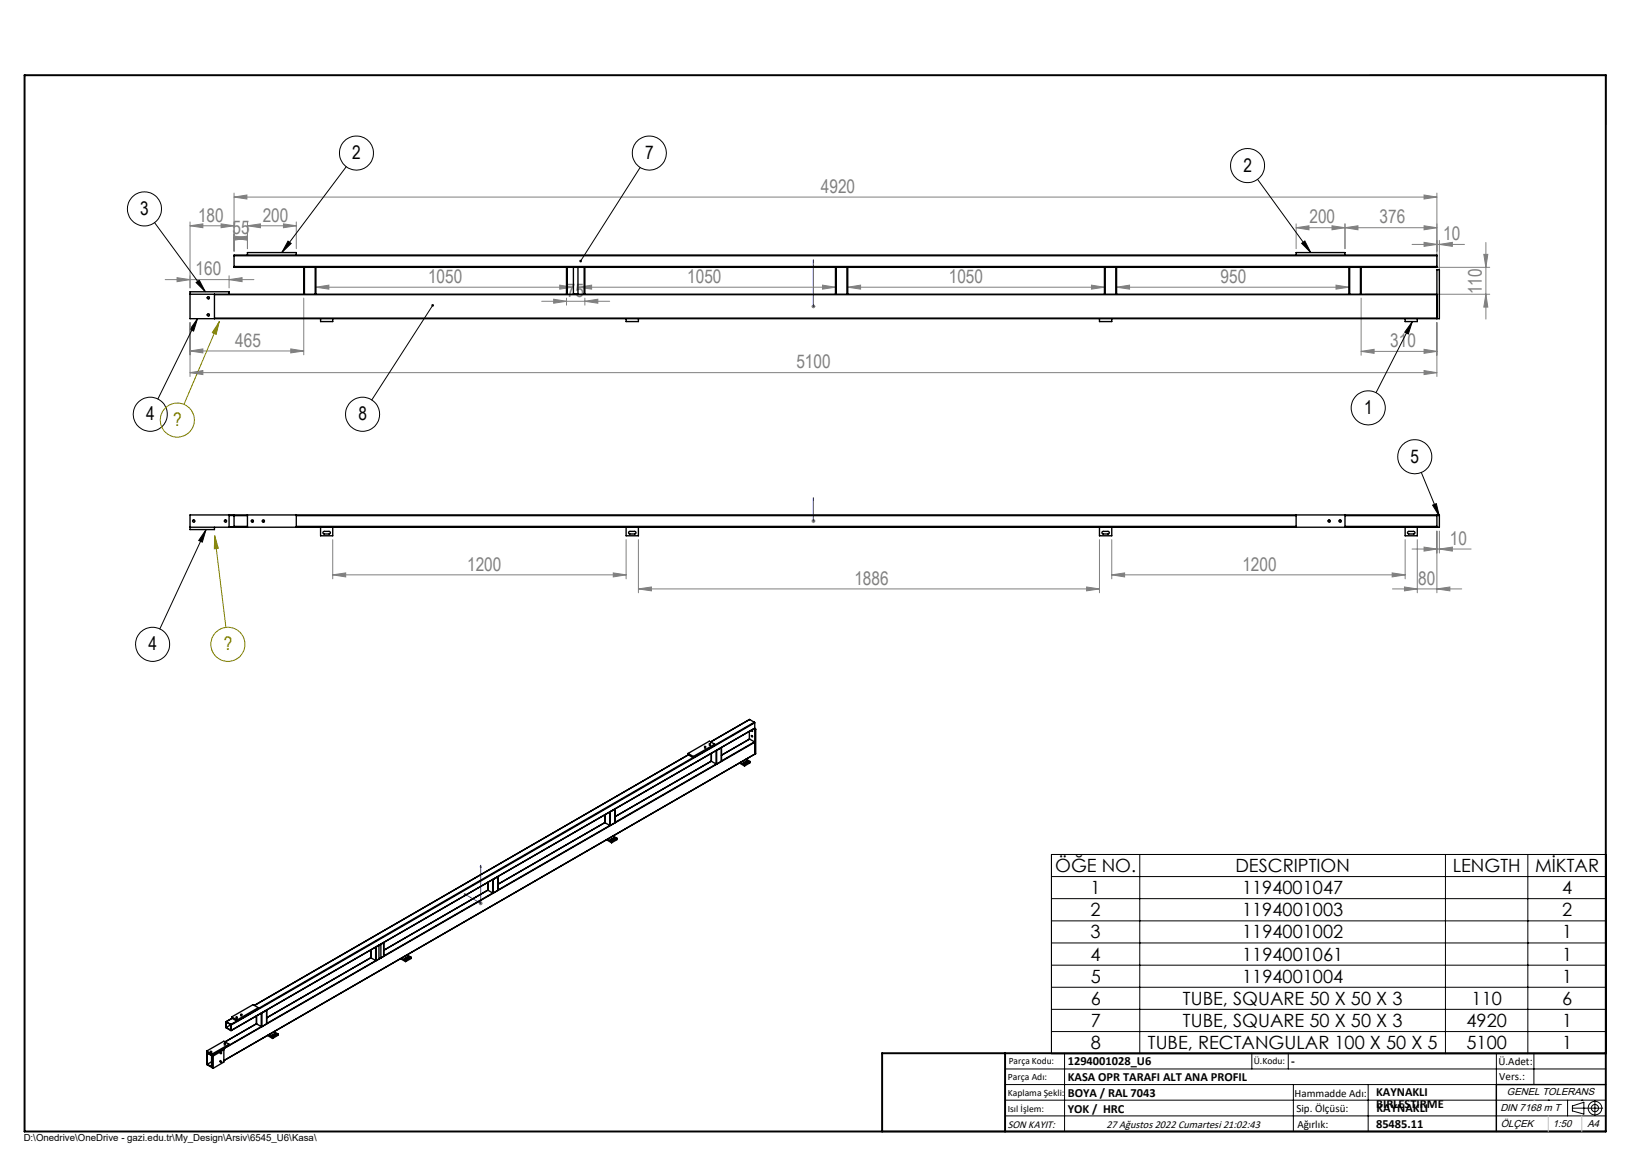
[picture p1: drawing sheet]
<svg xmlns="http://www.w3.org/2000/svg" width="420mm" height="297mm" viewBox="0 0 420 297" stroke-linecap="round" stroke-linejoin="round" font-family="sans-serif">
<g fill="none" stroke="#000" stroke-width=".26">
<path d="M350.2 19.2h60.3v12.6M39.5 56.9l13 17.7M88.5 42.6l-16.5 22M163.7 42.8l-15.3 23.9M321.5 45.9l13.6 18.7M50.1 72.2l.8-.6 1.6 3zM53 76.2a.32 .32 0 0 1 .3-.4 .32 .32 0 0 1 .3 .4 .32 .32 0 0 1-.4 .2M73.6 61.6l.8 .6-2.4 2.4zM110.6 78.1l-15.6 24.1M332.7 62.2l.9-.6 1.5 3zM50.5 81.5l-10.1 20.5M50.5 81.5l-1 3.1-.9-.4z"/>
<path d="M53 80.6a.32 .32 0 0 1 .3-.4 .32 .32 0 0 1 .3 .4 .32 .32 0 0 1-.4 .2M361 82.2l-1 3.2-.9-.5zM361 82.2l-9.2 18.2M49.2 133.3a.32 .32 0 0 1 .3-.4 .32 .32 0 0 1 .3 .3 .32 .32 0 0 1-.4 .3M52.7 135.4l-11.8 25.4M52.7 135.4l-1 3.2-.9-.5zM57.3 133.3a.32 .32 0 0 1 .3-.4 .32 .32 0 0 1 .3 .3 .32 .32 0 0 1-.4 .3M64.2 133.3a.32 .32 0 0 1 .3-.4 .32 .32 0 0 1 .3 .3 .32 .32 0 0 1-.4 .3M67 133.3a.32 .32 0 0 1 .3-.4 .32 .32 0 0 1 .3 .3 .32 .32 0 0 1-.4 .3M339.4 133.3a.32 .32 0 0 1 .3-.4 .32 .32 0 0 1 .4 .3 .32 .32 0 0 1-.4 .3M342.3 133.3a.32 .32 0 0 1 .2-.4 .32 .32 0 0 1 .4 .3 .32 .32 0 0 1-.4 .3M363.3 120.8l4.6 11.2"/>
<path d="M366.2 129.1l1-.4 .7 3.3zM180.1 191.1l.3 .1-.2 .1zM181.3 190.4l.3 .1-.2 .1zM268.8 218.4h141.8v50.9h-141.8zM291.4 218.4v50.9M369.5 218.4v50.9M390.6 218.4v50.9M268.8 224h141.8M268.8 229.7h141.8M268.8 235.4h141.8M61.5 259.6h.4zM268.8 241h141.8"/>
<path d="M268.8 246.7h141.8M268.8 252.3h141.8M268.8 258h141.8M53.8 269.1h.4l-.4 .1zM56.2 268.9l.2 .1-.2 .2zM57.4 267l.3 .1-.4 .1zM60.3 260.2l.4 .1-.3 .1zM256.9 273.2h153.6M256.9 277.2h153.6M268.8 263.7h141.8M272.1 269.2v20M320 269.2v4"/>
<path d="M329.3 269.2v4M330.6 277.2v12M349.7 277.2v12M382.5 269.2v20M392.1 269.2v8M256.9 281.2h153.6M256.9 285.2h153.6M395.8 281.2h.1M400.7 281.2v4M402 283.2h7.7M402 282.7l2.9-1v3.1l-2.9-.9zM404.4 281.2h.1"/>
<path d="M407.7 281.3v3.8"/>
<circle cx="91.1" cy="39.1" r="4.3"/>
<circle cx="166" cy="39.1" r="4.3"/>
<circle cx="36.9" cy="53.4" r="4.4"/>
<circle cx="318.9" cy="42.3" r="4.4"/>
<circle cx="38.4" cy="105.9" r="4.3"/>
<circle cx="92.7" cy="105.9" r="4.4"/>
<circle cx="349.8" cy="104.3" r="4.3"/>
<circle cx="361.7" cy="116.7" r="4.3"/>
<circle cx="39" cy="164.7" r="4.4"/>
<circle cx="56.2" cy="271.2" r=".16"/>
<circle cx="407.7" cy="283.2" r=".93"/>
<circle cx="407.7" cy="283.2" r="1.74"/>
</g>
<path d="M207.9 78.2v.3zM207.9 66.4v.6v-.6M207.9 78.3h.1M207.9 66.4v11.9M207.9 127.2v.6v-.6M207.9 133v.3zM207.9 133.2h.1M207.9 127.2v6M118.7 228.5l.4 .1v.2zM122.9 221.2l.1 .5-.2-.1zM122.9 221.2v9.7l-4.2-2.4" fill="none" stroke="#00f" stroke-width=".26"/>
<g fill="none" stroke="#808080" stroke-width=".26">
<path d="M48.6 57.7l3.3-.5v1zM48.6 56.7v16.9M48.6 57.7h11.2M56.5 57.2l3.3 .5-3.3 .5zM59.8 50.4l3.3-.6v1.1zM59.8 49.4v14.8M59.8 50.4h307.5M63.3 57.7l3.3-.5v1zM63.3 56.7v6.9M63.3 57.7h12.4M72.5 57.2l3.2 .5-3.2 .5zM75.7 56.7v6.9"/>
<path d="M331.3 58.2l3.3-.5v1zM331.3 58.2h36M331.3 57.2v6.4M340.5 57.7l3.3 .5-3.3 .5zM343.8 58.2l3.3-.5v1zM343.8 57.2v6.4M364 57.7l3.3 .5-3.3 .5zM364 49.8l3.3 .6-3.3 .5zM367.3 49.4v18.5M42.2 71.5h22.7M45.3 71l3.3 .5-3.3 .5zM58.6 71.5l3.3-.5v1z"/>
<path d="M58.6 70.5v3.1M59.8 60.9l3.3-.5v1zM59.8 60.9h3.5M59.9 60.4l3.4 .5-3.4 .5zM77.6 76.2v14.5M80.8 73.4l3.3-.5v1zM80.8 73.4h65.6M138.5 77h17.4M141.5 76.5l3.3 .5-3.3 .5zM143.1 72.9l3.3 .5-3.3 .5zM144.8 76.2v1.8M148 73.4l3.2-.5v1z"/>
<path d="M148 73.4h65.6M149.5 77l3.3-.5v1zM149.5 76.2v1.8M207.4 78.3h1.1M207.6 78l.7 .7M207.9 77.8v1M208.3 78l-.7 .7M210.3 72.9l3.3 .5-3.3 .5zM216.7 73.4l3.3-.5v1zM216.7 73.4h65.6M279 72.9l3.3 .5-3.3 .5zM285.4 73.4l3.3-.5v1z"/>
<path d="M285.4 73.4h59.4M341.5 72.9l3.3 .5-3.3 .5zM347.9 76.2v14.6M348.9 75.2h31.9M348.9 68.3h31.9M361 62.5h13.4M364 61.9l3.3 .6-3.3 .5zM367.9 62.5l3.4-.6v1.1zM367.9 61.5v10.1M379.3 65h1l-.5 3.3zM379.8 75.2l.5 3.3h-1zM379.8 62v19.6"/>
<path d="M48.6 95.2l3.3-.5v1zM48.6 89.7l3.3-.5v1zM48.6 82.4v13.8M48.6 95.2h318.7M48.6 89.7h29M74.3 89.2l3.3 .5-3.3 .5zM347.9 89.8l3.4-.5v1zM347.9 89.8h19.4M364 94.7l3.3 .5-3.3 .5zM364 89.3l3.3 .5-3.3 .5zM367.3 82.4v13.8M85.1 137.9v10.1"/>
<path d="M160.1 137.9v10.1M163.2 137.9v13.6M207.4 133.2h1.1M207.6 132.8l.7 .7M207.9 132.7v1M208.3 132.8l-.7 .7M281.1 137.9v13.6M284.2 137.9v10.1M359.2 137.9v10.1M362.3 137.9v13.6M364 139.8l3.3 .5-3.3 .6zM367.3 135.7v15.8"/>
<path d="M367.9 135.7v5.7M85.1 146.9l3.3-.5v1.1zM85.1 146.9h75M156.8 146.4l3.3 .5-3.3 .6zM163.2 150.5l3.3-.5v1zM163.2 150.5h117.9M277.8 150l3.3 .5-3.3 .5zM284.2 146.9l3.3-.5v1.1zM284.2 146.9h75M355.9 146.4l3.3 .5-3.3 .6zM356 150.5h17.7M359 150l3.3 .5-3.3 .5z"/>
<path d="M361 140.3h15.1M367.3 150.5l3.3-.5v1zM367.9 140.3l3.4-.5v1.1zM122.4 230.9h1M122.5 230.5l.7 .7M122.9 230.4v1M123.2 230.5l-.7 .7"/>
</g>
<g fill="none" stroke="#808000" stroke-width=".26">
<path d="M56.1 82.2l-.9 3.2-.9-.4zM56.1 82.2l-9.1 21.2M54.9 136.9l.9 3.3-1 .1zM54.9 136.9l2.8 23.5"/>
<circle cx="45.3" cy="107.4" r="4.4"/>
<circle cx="58.3" cy="164.7" r="4.4"/>
</g>
<path d="M410.5 277.2h-28v12M225.5 289.2h185" fill="none" stroke="#000" stroke-width=".35"/>
<path d="M6.3 19.2h404.2v270h-404.2zM256.9 269.2v20M410.5 269.2h-185v20" fill="none" stroke="#000" stroke-width=".5"/>
<path d="M392.1 281.2h.1M395.8 285.2v4M404.4 285.2v4" fill="none" stroke="#c0c0c0" stroke-width=".26"/>
<g fill="#00f">
<path d="M207.9 78.2v.3zM207.9 66.4v.6z"/>
<path d="M207.9 127.2v.6zM207.9 133v.3zM118.7 228.5l.4 .3v-.2zM122.9 221.2l-.1 .4 .2 .1z"/>
</g>
<g fill="#808080">
<path d="M364 57.7l3.3 .5-3.3 .5zM343.8 58.2l3.3-.5v1zM341.5 72.9l3.3 .5-3.3 .5zM285.4 73.4l3.3-.5v1zM143.1 72.9l3.3 .5-3.3 .5zM80.8 73.4l3.3-.5v1z"/>
<path d="M59.8 50.4l3.3-.6v1.1zM364 49.8l3.3 .6-3.3 .5zM48.6 95.2l3.3-.5v1zM364 94.7l3.3 .5-3.3 .5zM45.3 71l3.3 .5-3.3 .5zM58.6 71.5l3.3-.5v1zM63.3 57.7l3.3-.5v1zM72.5 57.2l3.2 .5-3.2 .5zM331.3 58.2l3.3-.5v1zM340.5 57.7l3.3 .5-3.3 .5zM48.6 89.7l3.3-.5v1zM74.3 89.2l3.3 .5-3.3 .5zM59.8 60.9l3.3-.5v1zM59.9 60.4l3.4 .5-3.4 .5zM347.9 89.8l3.4-.5v1zM364 89.3l3.3 .5-3.3 .5zM364 61.9l3.3 .6-3.3 .5zM367.9 62.5l3.4-.6v1.1zM284.2 146.9l3.3-.5v1.1zM355.9 146.4l3.3 .5-3.3 .6zM359 150l3.3 .5-3.3 .5zM367.3 150.5l3.3-.5v1zM364 139.8l3.3 .5-3.3 .6zM367.9 140.3l3.4-.5v1.1zM85.1 146.9l3.3-.5v1.1zM156.8 146.4l3.3 .5-3.3 .6zM163.2 150.5l3.3-.5v1zM277.8 150l3.3 .5-3.3 .5z"/>
<path d="M141.5 76.5l3.3 .5-3.3 .5zM149.5 77l3.3-.5v1z"/>
<path d="M279 72.9l3.3 .5-3.3 .5zM216.7 73.4l3.3-.5v1z"/>
<path d="M210.3 72.9l3.3 .5-3.3 .5zM148 73.4l3.2-.5v1z"/>
<path d="M379.8 75.2l.5 3.3h-1zM379.3 65h1l-.5 3.3z"/>
<path d="M48.6 57.7l3.3-.5v1zM56.5 57.2l3.3 .5-3.3 .5z"/>
</g>
<path d="M73.6 61.6l.8 .6-2.4 2.4zM50.1 72.2l.8-.6 1.6 3zM50.5 81.5l-1 3.1-.9-.4zM110.4 77.8a.34 .34 0 0 0 0 .5 .34 .34 0 0 0 .5-.1 .34 .34 0 0 0-.1-.5l-.2 .4 .2-.4zM148.2 66.5v.5l.2-.3-.2 .3a.35 .35 0 0 0 .5-.1 .35 .35 0 0 0-.1-.4 .35 .35 0 0 0-.4 0zM332.7 62.2l.9-.6 1.5 3zM361 82.2l-1 3.2-.9-.5zM52.7 135.4l-1 3.2-.9-.5zM366.2 129.1l1-.4 .7 3.3z" fill="#000"/>
<path d="M56.1 82.2l-.9 3.2-.9-.4zM54.9 136.9l.9 3.3-1 .1z" fill="#808000"/>
<g fill="none" stroke="#000" stroke-width=".35">
<path d="M48.6 75.2h29M54.8 75.2v6.3M54.8 75.3h312.5M58.6 75.2v-.6h-10v6.9h319.3v-12.6h-.6v12.6M59.8 65.4v-.2h307.5v.2M59.8 68.1v.2h17.8M59.8 65.4h307.5M59.8 68.1h307.5M59.8 65.4v2.7M63.3 65.2v-.6h12.4v.6M77.6 75.2h.2M77.6 68.3h.2"/>
<path d="M77.6 68.3v6.9M77.8 75.2h2.8M77.8 68.3h2.8M77.8 68.3v6.9M80.6 75.2h.2M80.6 68.3h.2M80.6 68.3v6.9M80.8 75.2h64M80.8 68.3h64M80.8 68.3v6.9M144.8 75.2h.2M144.8 68.3h.2"/>
<path d="M144.8 68.3v6.9M145 75.2h4.3M145 68.3h4.3M145 68.3v6.9M146.6 68.3v6.9M147.7 68.3v6.9M149.3 75.2h.2M149.3 68.3h.2M149.3 68.3v6.9M149.5 75.2h64.1M149.5 68.3h64.1M149.5 68.3v6.9"/>
<path d="M213.6 68.3h.1M213.6 75.2h.1M213.6 68.3v6.9M213.7 75.2h2.8M213.7 68.3h2.8M213.7 68.3v6.9M216.5 68.3h.2M216.5 75.2h65.8M216.5 68.3v6.9M216.7 68.3h65.6M216.7 68.3v6.9M282.3 75.2h.2"/>
<path d="M282.3 68.3h.2M282.3 68.3v6.9M282.5 75.2h2.8M282.5 68.3h2.8M282.5 68.3v6.9M285.3 75.2h.1M285.3 68.3h.1M285.3 68.3v6.9M285.4 75.2h59.6M285.4 68.3h59.4M285.4 68.3v6.9M331.3 65.2v-.6h12.5v.6"/>
<path d="M344.8 68.3h.2M344.8 68.3v6.9M345 75.2h2.8M345 68.3h2.8M345 68.3v6.9M347.8 75.2h.1M347.8 68.3h.1M347.8 68.3v6.9M347.9 75.2h19.4M347.9 68.3v6.9M367.3 68.1v.2h-19.4M367.3 65.4v2.7"/>
<path d="M54.8 81.3h312.5M82 81.5v.7h3.1v-.7M160.1 81.5v.7h3.1v-.7M281.1 81.5v.7h3.1v-.7M359.2 81.5v.7h3.1v-.7M48.6 134.8h319.3v-3.2h-319.3v3.8h6.2v-.6M58.6 131.6v3.2M58.6 131.8h4.7M58.6 134.6h1.2M59.8 131.6v2.9M59.8 134.5v.3M59.8 134.5h3.5"/>
<path d="M63.3 131.6v3.2M75.7 131.6v3.2M75.7 131.8h255.6M75.7 134.5h255.6M82 134.8v2.1h3.1v-2.1M82.6 136l.3-.2h1.2l.4 .4-.3 .3h-1.4l-.3-.3zM160.1 134.8v2.1h3.1v-2.1M160.8 135.9l1.4-.1 .4 .4-.3 .3h-1.4l-.2-.3zM281.1 134.8v2.1h3.1v-2.1M281.8 135.9l1.4-.1 .4 .4-.2 .3h-1.5l-.2-.3zM331.3 131.6v3.2M343.8 131.6v3.2"/>
<path d="M343.8 131.8h23.5M343.8 134.5h23.5M359.2 134.8v2.1h3.1v-2.1M359.8 136l.3-.2h1.3l.3 .4-.2 .3h-1.5l-.2-.3zM367.3 131.6v.2M367.3 134.5v.3M367.3 131.8v2.7M175.9 192.6v.3l1.3 .8M175.9 192.6l1.3 .8M177.2 193.6l-111.2 64.2M177.2 193.4v.3M181.3 190.1h.3z"/>
<path d="M181.8 194.5l.1 .1M181.8 194.6l-24.6 14.1M181.8 192.6v1.9M181.9 194.6l1.2 .7M181.9 192.5v2.1M182.7 190.2l-5.5 3.2M182.7 190.2v.3l-5.5 3.2M182.7 190.2l-1.4-.8-5.4 3.2M183.1 195.3h.1M183.1 191.8v3.5M183.1 195.3l-25.9 15M183.2 191.8h-.1"/>
<path d="M183.2 191.8v3.5M184.4 191.1v3.5M184.4 191.1l-1.2 .7M184.4 194.6l-1.2 .7M189 195l1.3 .8M189.3 194.8l1 .6M190.3 194.9v.1M190.3 195.4v.4M190.7 194l1 .6M190.8 194.6l.3 .1-.6 .4-.2-.2M190.8 194.6l-.5 .3M190.8 194.6v.3"/>
<path d="M191.6 188.9h.1M191.6 188.9l-7.2 4.1 7.2-4.1M191.6 186.9v2M191.6 183.9l-10 5.7M191.6 188.9l1.3 .7M191.6 183.9l1.2 .7M191.6 183.9l-9.9 5.7M191.7 194.6l-1.4 .8M191.7 194.6v.4l-1.4 .8M192.2 186.6l.1 .4-.2-.4M192.6 186.3l.3 .2M192.8 184.6l.1 .1"/>
<path d="M192.8 184.6l-10.1 5.9M192.9 189.6l-135.9 78.6M192.9 186.2l.3 .2M192.9 189.6l-8.5 4.9M192.9 186.2l-133.8 77.2M192.9 192.8l-135.7 78.3M192.9 186.1v.1M192.9 184.7v1.4M192.9 186.5v6.3M192.9 184.7l-133.8 77.3M192.9 186.1l-133.8 77.2M193.2 186.4l-.3 .1"/>
<path d="M193.2 186.4v6.2l-.3 .2M154.6 208.3l.1 2M154.7 210.3l1.2 .7M154.7 208.2v2.1M155 214.6l1.4 .8M155.4 214.5l1 .5M155.9 211h.1M155.9 211l-28.6 16.5M156 207.5l1.2-.7v3.5M156 207.5l-.1 3.5M156 207.5v3.5M156.3 214.5v.2"/>
<path d="M156.4 215v.4M156.7 213.7l1 .5M156.8 214.2l.4 .1-.7 .4h-.3l.1-.2M156.8 214.2l-.5 .3M156.8 214.2v.3M157.2 210.3l-1.2 .7M157.7 214.2l-1.3 .8M157.7 214.2v.4l-1.3 .8M124.7 227.5h.1M124.7 227.5l-26.6 15.4M124.7 225.5v2M124.7 227.5l1.2 .7"/>
<path d="M125.9 228.2h.2M125.9 224.8v3.4M126 224.8h.1M126 228.2l-27.9 16.1M126.1 224.8v3.4M127.3 224.1l-1.2 .7M127.3 227.5l-1.2 .7M127.3 224v.1M127.3 227.5h.1M127.3 226l27.3-15.7-27.3 15.7M127.3 224v3.5M59.2 259.9v.3l1.4 .8"/>
<path d="M59.2 259.9l1.4 .8M61.5 259.3h.3zM65 257l110.9-64.1-110.8 64.1M65.5 259.7l.1 2M66 257.6l-5.4 3.1M66 257.6v.3l-5.4 3.1M66 257.6l-1.3-.8-5.5 3.1M66.8 259v3.4M66.8 258.9h.2M67 258.9l1.2-.7v3.5M67 258.9v3.5M94.8 244.8h.1"/>
<path d="M94.8 244.8l-26.6 15.3M94.8 242.8v2M94.8 244.8l-26.6 15.4M94.8 244.8l1.2 .7M96 245.5h.2M96.2 242l1.9-1.1v3.5M96.2 242l-.2 3.5M96.2 242v3.5M96.7 241.7l.2-.1v3.5M97.4 241.3v3.5M98.1 244.4l-1.9 1.1M98.1 244.4h.1"/>
<path d="M102.4 245l1.3 .8M102.7 244.9l1 .5M103.6 244.9v.2M103.7 245.4v.4M104.1 244l1 .6M104.1 244.6l.4 .1-.7 .4-.2-.2M104.1 244.6l-.5 .3M104.1 244.6v.3M105.1 244.6l-1.4 .8M105.1 244.6v.4l-1.4 .8M52.8 269l1.4 .8M52.8 268.6v3.5l1.4 .7"/>
<path d="M52.8 268.6l1.4 .8M52.8 269l1.4 .7M53 269.2l1.1 .6v2.8l-1.1-.6zM54.1 271.4l-1.1 .6M54.2 272.8h.1M54.2 269.4v3.5l.3 .1M54.2 269.7l.3 .2M54.5 269.9v3.1M56.4 271.3h.3l-.2 .2zM57.2 268.3l-2.7 1.6M57.2 268.3v3.2l-2.7 1.5M57.2 268.3l-.3-.1-2.7 1.5"/>
<path d="M57.5 266.3l8.1-4.6zM57.8 261.1l1.5-.8-1.5 .9M57.8 261.2l-.1 1.4 1.4 .7M57.8 261.2l1.2 .6M58.6 266.9v.3l-4.4 2.5M58.6 266.9l-1.4-.8-4.4 2.5M58.6 266.9l-4.4 2.5M59 261.8l.1 .2M59 261.9l-1.2-.7v1.4M59 261.9v1.4l-1.2-.7M59 261.9l-1.2 .7M59.1 262v1.3"/>
<path d="M60.5 261l-1.5 .8M60.6 260.7v.3M65.6 261.7l1.2 .7M66.8 262.4h.2M66.8 262.4l-8.2 4.8M68.2 261.7h.1M68.2 261.7l-1.2 .7M68.4 264.7l1.3 .7M68.7 264.5l1 .5M69.6 264.5v.2M69.7 265v.4M70.1 263.7l.9 .6"/>
<path d="M70.2 264.2l.3 .1-.7 .4h-.2v-.2M70.2 264.2l-.6 .3M70.2 264.2v.3M71 264.3l-1.3 .7M71 264.3v.3l-1.3 .8"/>
<circle cx="53.2" cy="76.1" r=".26"/>
<circle cx="53.2" cy="80.5" r=".26"/>
<circle cx="49.5" cy="133.2" r=".26"/>
<circle cx="57.6" cy="133.2" r=".26"/>
<circle cx="64.5" cy="133.2" r=".26"/>
<circle cx="67.3" cy="133.2" r=".26"/>
<circle cx="339.7" cy="133.2" r=".26"/>
<circle cx="342.6" cy="133.2" r=".26"/>
<circle cx="180.3" cy="190.8" r=".15"/>
<circle cx="192.2" cy="188.2" r=".18"/>
<circle cx="60.5" cy="260" r=".14"/>
<circle cx="54" cy="268.8" r=".14"/>
<circle cx="56.5" cy="269.2" r=".15"/>
<circle cx="57.5" cy="266.7" r=".14"/>
</g>
<g font-size="4.8">
<text x="90" y="40.7">2</text>
<text x="164.9" y="40.7">7</text>
<text x="317.8" y="43.9">2</text>
<text x="35.9" y="55">3</text>
<text x="37.3" y="107.4">4</text>
<text x="91.6" y="107.4">8</text>
<text x="348.7" y="105.8">1</text>
<text x="360.6" y="118.3">5</text>
<text x="37.9" y="166.2">4</text>
</g>
<g font-size="4.8" fill="#808080">
<text x="209.8" y="49.3">4920</text>
<text x="50.6" y="56.6">180</text>
<text x="59.5" y="59.8">55</text>
<text x="67.1" y="56.6">200</text>
<text x="334.7" y="57.1">200</text>
<text x="352.7" y="57.1">376</text>
<text x="368.9" y="61.4">10</text>
<text x="50" y="70.4">160</text>
<text x="109.4" y="72.3">1050</text>
<text x="144.9" y="75.9">75</text>
<text x="175.7" y="72.3">1050</text>
<text x="242.5" y="72.3">1050</text>
<text x="312" y="72.3">950</text>
<text x="378.8" y="75.2" transform="rotate(-90 378.8 75.2)">110</text>
<text x="60.1" y="88.6">465</text>
<text x="355.4" y="88.7">310</text>
<text x="203.6" y="94.1">5100</text>
<text x="370.6" y="139.2">10</text>
<text x="119.4" y="145.8">1200</text>
<text x="218.4" y="149.4">1886</text>
<text x="317.6" y="145.8">1200</text>
<text x="362.5" y="149.4">80</text>
</g>
<g font-size="4.8" fill="#808000">
<text x="44.3" y="108.9">?</text>
<text x="57.2" y="166.2">?</text>
</g>
<g font-size="4.7">
<text x="269.7" y="222.9">ÖĞE NO.</text>
<text x="315.8" y="222.9">DESCRIPTION</text>
<text x="371.4" y="222.9">LENGTH</text>
<text x="392.4" y="222.9">MİKTAR</text>
<text x="278.8" y="228.5">1</text>
<text x="317.5" y="228.5">1194001047</text>
<text x="399.3" y="228.5">4</text>
<text x="278.8" y="234.2">2</text>
<text x="278.8" y="239.9">3</text>
<text x="317.5" y="234.2">1194001003</text>
<text x="317.5" y="239.9">1194001002</text>
<text x="399.3" y="234.2">2</text>
<text x="399.3" y="239.9">1</text>
<text x="278.8" y="245.5">4</text>
<text x="317.5" y="245.5">1194001061</text>
<text x="399.3" y="245.5">1</text>
<text x="278.8" y="251.2">5</text>
<text x="317.5" y="251.2">1194001004</text>
<text x="399.3" y="251.2">1</text>
<text x="278.8" y="256.8">6</text>
<text x="302.4" y="256.8">TUBE, SQUARE 50 X 50 X 3</text>
<text x="376.2" y="256.8">110</text>
<text x="399.3" y="256.8">6</text>
<text x="278.8" y="262.5">7</text>
<text x="302.4" y="262.5">TUBE, SQUARE 50 X 50 X 3</text>
<text x="374.9" y="262.5">4920</text>
<text x="399.3" y="262.5">1</text>
<text x="278.8" y="268.1">8</text>
<text x="293.4" y="268.1">TUBE, RECTANGULAR 100 X 50 X 5</text>
<text x="374.9" y="268.1">5100</text>
<text x="399.3" y="268.1">1</text>
</g>
<g font-size="3.2">
<text x="272.9" y="272.3">1294001028_U6</text>
<text x="330" y="272.2">-</text>
<text x="272.9" y="280.3">BOYA / RAL 7043</text>
<text x="272.9" y="276.3">KASA OPR TARAFI ALT ANA PROFIL</text>
<text x="351.8" y="280">KAYNAKLI</text>
<text x="272.9" y="284.4">YOK / HRC</text>
<text x="351.8" y="283.2">BIRLESTIRME</text>
<text x="351.9" y="284.3">KAYNAKLI</text>
<text x="351.8" y="288.3">85485.11</text>
</g>
<g font-size="2.8">
<text x="383" y="272.2">Ü.Adet:</text>
<text x="330.9" y="280.3">Hammadde Adı:</text>
<text x="383.3" y="276">Vers.:</text>
<text x="331.4" y="284.3">Sip. Ölçüsü:</text>
<text x="257.6" y="288.3">SON KAYIT:</text>
<text x="282.8" y="288.3">27 Ağustos 2022 Cumartesi 21:02:43</text>
<text x="331.6" y="288.3">Ağırlık:</text>
</g>
<g font-size="2.6">
<text x="385.2" y="279.9">GENEL TOLERANS</text>
<text x="383.5" y="284">DIN 7168 m T</text>
<text x="383.6" y="288.1">ÖLÇEK</text>
<text x="396.9" y="288.1">1:50</text>
<text x="405.8" y="288.1">A4</text>
</g>
<g font-size="2.5">
<text x="257.9" y="272">Parça Kodu:</text>
<text x="320.5" y="272">Ü.Kodu:</text>
<text x="257.6" y="280">Kaplama Şekli:</text>
<text x="257.6" y="276">Parça Adı:</text>
<text x="257.6" y="284.1">Isıl İşlem:</text>
<text x="6.1" y="291.6">D:\Onedrive\OneDrive - gazi.edu.tr\My_Design\Arsiv\6545_U6\Kasa\</text>
</g>
</svg>
